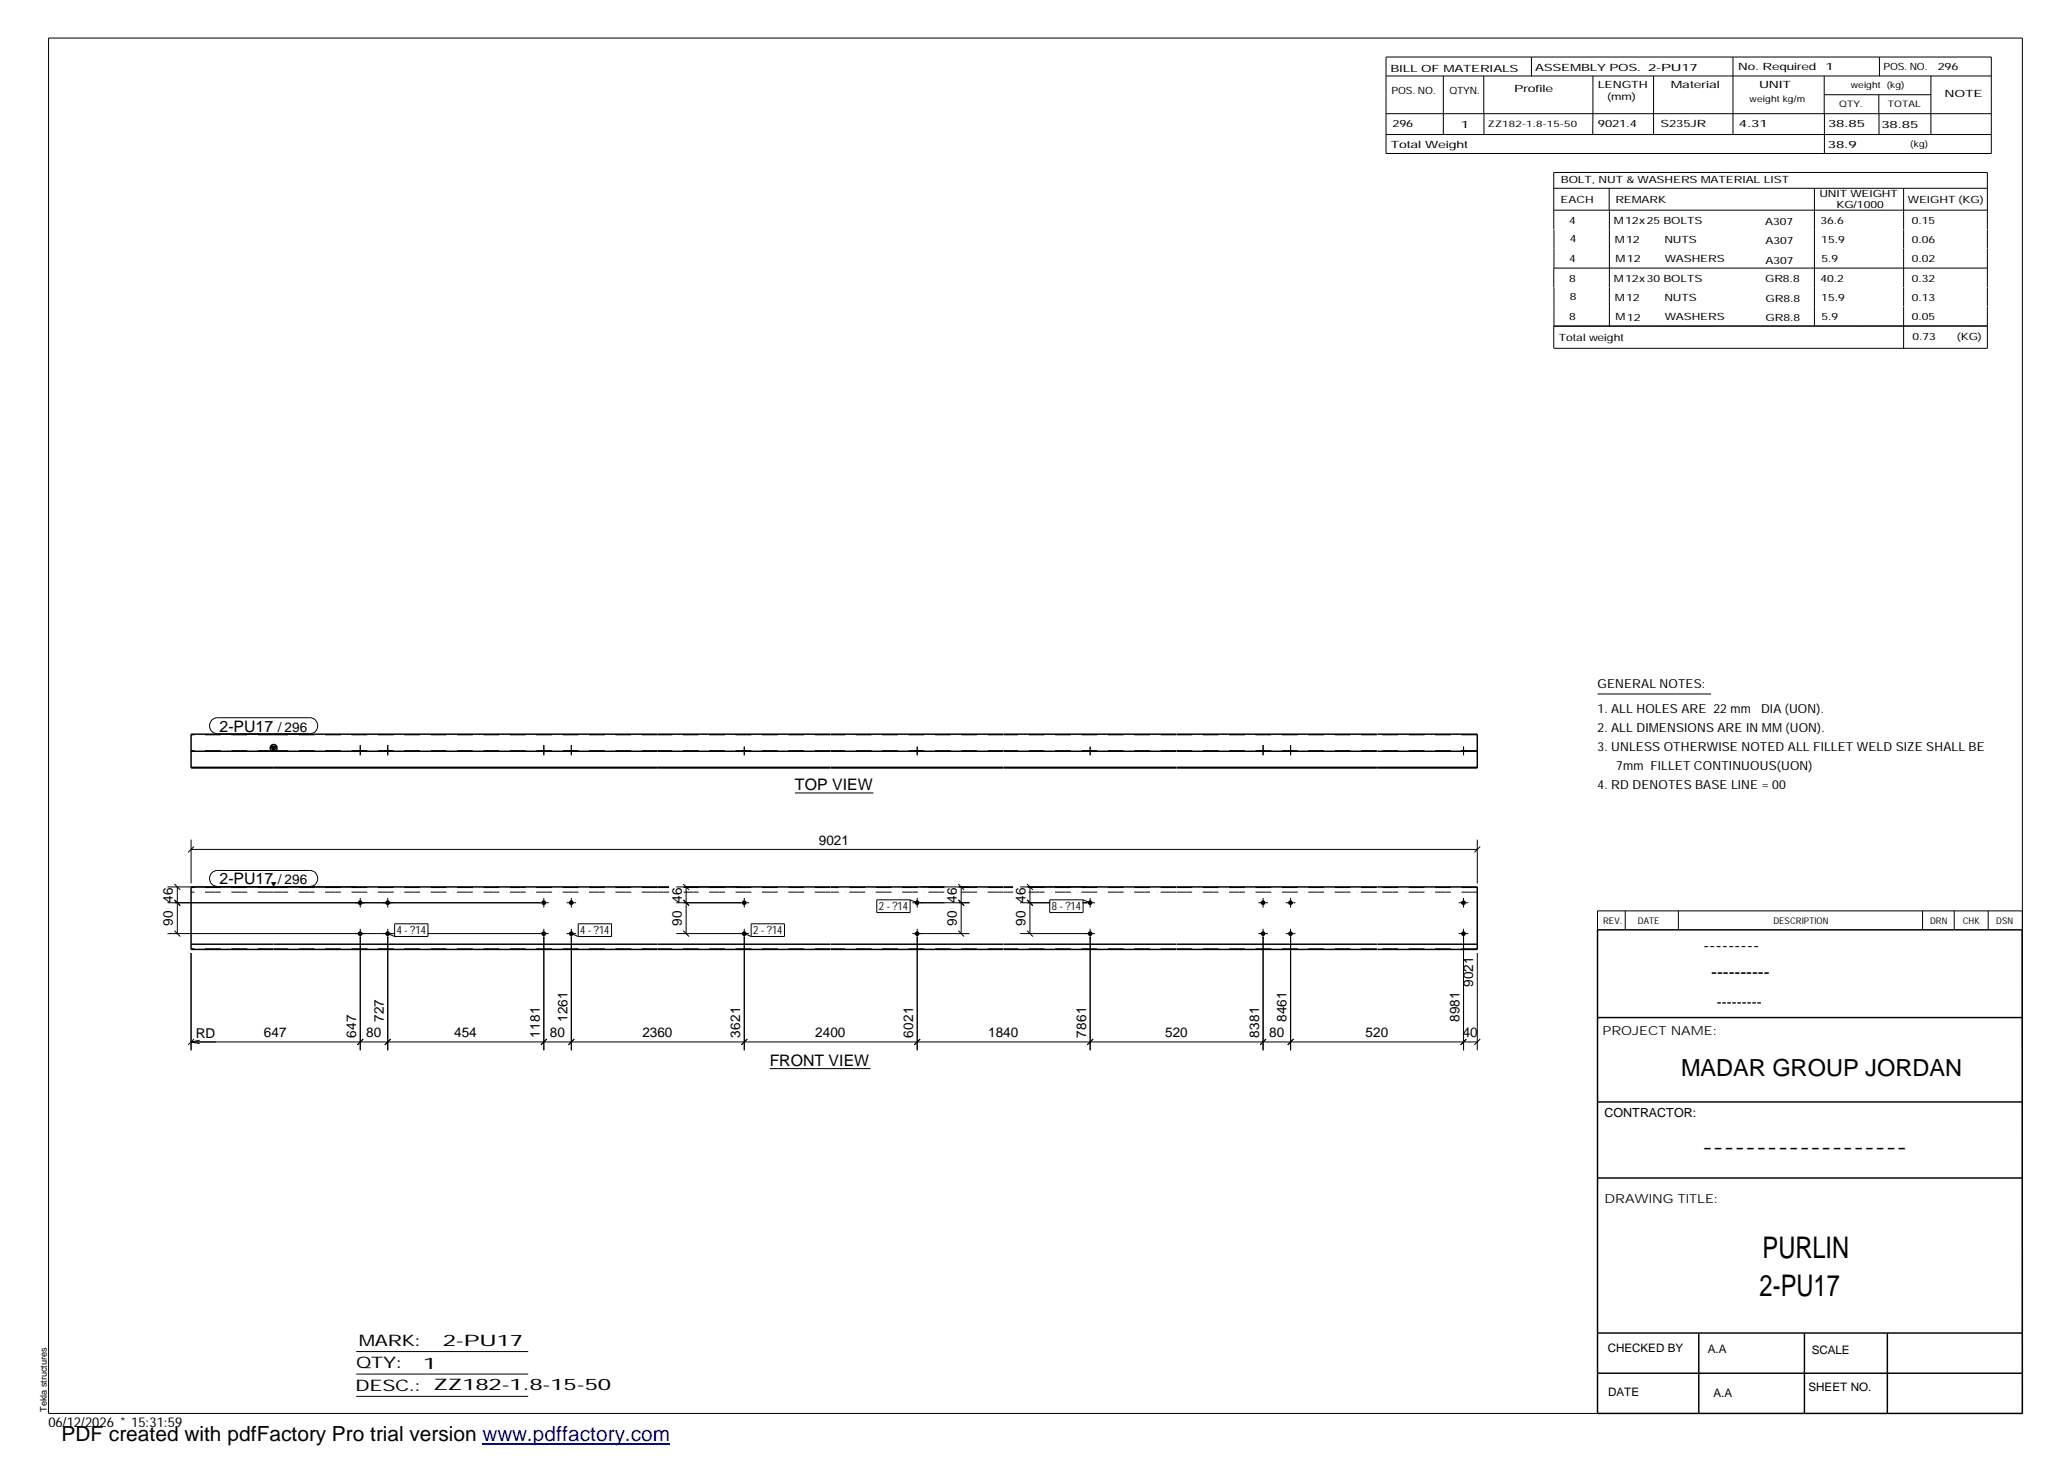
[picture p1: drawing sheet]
<svg xmlns="http://www.w3.org/2000/svg" width="420mm" height="297mm" viewBox="0 0 420 297" stroke-linecap="round" stroke-linejoin="round" font-family="sans-serif">
<g fill="#000">
<path d="M55 151.6h1.2l-.6 1zM55 179.2h1.2l-.6 1z"/>
<path d="M72.7 152.5h1v.1h-1z" fill-rule="evenodd"/>
<path d="M72.7 152.5h1v.1h-1z" fill-rule="evenodd"/>
<path d="M78.3 152.5h.9v.1h-.9z" fill-rule="evenodd"/>
<path d="M78.3 152.5h.9v.1h-.9z" fill-rule="evenodd"/>
<path d="M110 152.5h1v.1h-1z" fill-rule="evenodd"/>
<path d="M110 152.5h1v.1h-1z" fill-rule="evenodd"/>
<path d="M115.6 152.5h.9v.1h-.9z" fill-rule="evenodd"/>
<path d="M115.6 152.5h.9v.1h-.9z" fill-rule="evenodd"/>
<path d="M150.7 152.5h1v.1h-1z" fill-rule="evenodd"/>
<path d="M150.7 152.5h1v.1h-1z" fill-rule="evenodd"/>
<path d="M185.8 152.5h1v.1h-1z" fill-rule="evenodd"/>
<path d="M185.8 152.5h1v.1h-1z" fill-rule="evenodd"/>
<path d="M221 152.5h1v.1h-1z" fill-rule="evenodd"/>
<path d="M221 152.5h1v.1h-1z" fill-rule="evenodd"/>
<path d="M256.1 152.5h1v.1h-1z" fill-rule="evenodd"/>
<path d="M256.1 152.5h1v.1h-1z" fill-rule="evenodd"/>
<path d="M261.7 152.5h1v.1h-1z" fill-rule="evenodd"/>
<path d="M261.7 152.5h1v.1h-1z" fill-rule="evenodd"/>
<path d="M296.8 152.5h1v.1h-1z" fill-rule="evenodd"/>
<path d="M296.8 152.5h1v.1h-1z" fill-rule="evenodd"/>
<circle cx="73.2" cy="189.7" r=".48"/>
<circle cx="73.2" cy="183.4" r=".49"/>
<circle cx="78.8" cy="189.7" r=".48"/>
<circle cx="78.8" cy="183.4" r=".49"/>
<circle cx="110.5" cy="189.7" r=".48"/>
<circle cx="110.5" cy="183.4" r=".49"/>
<circle cx="116.1" cy="189.7" r=".48"/>
<circle cx="116.1" cy="183.4" r=".49"/>
<circle cx="151.2" cy="189.7" r=".48"/>
<circle cx="151.2" cy="183.4" r=".49"/>
<circle cx="186.3" cy="189.7" r=".48"/>
<circle cx="186.3" cy="183.4" r=".49"/>
<circle cx="221.5" cy="189.7" r=".48"/>
<circle cx="221.5" cy="183.4" r=".49"/>
<circle cx="256.6" cy="189.7" r=".48"/>
<circle cx="256.6" cy="183.4" r=".49"/>
<circle cx="262.2" cy="189.7" r=".48"/>
<circle cx="262.2" cy="183.4" r=".49"/>
<circle cx="297.3" cy="189.7" r=".48"/>
<circle cx="297.3" cy="183.4" r=".49"/>
</g>
<g fill="none" stroke="#000" stroke-width=".2">
<path d="M9.9 7.7h401v279.5h-401zM281.6 11.6h123v19.6h-123zM281.6 15.4h123M293.2 15.4v11.9M301.5 15.4v7.7M311.1 11.6v3.9M323.6 15.4v11.9M336 15.4v11.9M352.1 11.6v15.7M370.6 15.4v7.7M370.7 19.2h21.6M381.7 19.2v3.9"/>
<path d="M381.8 11.6v3.8M392.3 15.4v11.9M281.6 23.1h123M281.6 27.3h123M301.5 23.1v4.2M315.7 38.3h88.1M326.9 38.3v4.4M368.6 38.3v27.9M370.7 23.1v8.1M381.8 23.1v4.2M386.8 38.3v8.3M315.7 42.7h88.1"/>
<path d="M315.7 46.6v-11.6h88.1v11.6M315.7 54.5v3.9M315.7 54.5h88.1M315.7 46.6v7.9M315.7 58.4v7.8M327 42.7v23.5M386.8 46.6v3.9M386.8 50.6v7.7M386.8 58.4v3.9M403.8 46.6v3.9M403.8 50.6v7.7M403.8 58.4v3.9"/>
<path d="M386.8 62.3v8.5M403.8 62.3v8.5h-88.1M403.8 66.2h-88.1v4.5M43.1 146.3l.8-.5h19a1.63 1.63 0 0 1 1.7 1.7 1.63 1.63 0 0 1-1.7 1.6h-18.7a1.63 1.63 0 0 1-1.5-1 1.63 1.63 0 0 1 .4-1.8zM72.7 152.5v.1M73.2 151.4v2M73.7 152.5v.1M78.3 152.5v.1M78.8 151.4v2M79.2 152.5v.1M110 152.5v.1M110.5 151.4v2"/>
<path d="M111 152.5v.1M115.6 152.5v.1M116.1 151.4v2M116.5 152.5v.1M150.7 152.5v.1M151.2 151.7v1.7M151.7 152.5v.1M185.8 152.5v.1M186.4 151.7v1.7M186.8 152.5v.1M221 152.5v.1M221.5 151.7v1.7"/>
<path d="M222 152.5v.1M256.1 152.5v.1M256.6 151.4v2M257.1 152.5v.1M261.7 152.5v.1M262.2 151.4v2M262.7 152.5v.1M296.8 152.5v.1M297.3 151.7v1.7M297.8 152.5v.1M324.6 141h23M35.4 179.6l1.2 1.2"/>
<path d="M38.8 172.6h261.3M38.8 170.6v8.9M39.4 172l-1.2 1.2M43.1 177.3l.8-.4h19a1.63 1.63 0 0 1 1.7 1.6 1.63 1.63 0 0 1-1.7 1.6h-18.7a1.63 1.63 0 0 1-1.5-1 1.63 1.63 0 0 1 .4-1.8zM138.8 179.6l1.2 1.2M161.5 161.1h16M194.7 179.6l1.2 1.2M208.7 179.6l1.1 1.2M300.1 170.6v8.9M300.7 172l-1.1 1.2M34 189.7h46.3M34 183.4h77.5"/>
<path d="M34 180.2h38.5M35.4 189.1l1.2 1.2M35.4 182.8l1.2 1.2M36 180.2v9.5M38.8 193.6v19.8M73.2 182.4v2M73.2 188.7v24.7M78.8 182.4v2M78.8 188.7v24.7M78.8 189.7l1.4 .6M80.2 187.7h6.8v2.6h-6.8zM86.9 189.7h24.6"/>
<path d="M110.5 182.4v2M110.5 188.7v24.7M115.1 189.7h2M115.1 183.4h2M116.1 182.4v2M116.1 188.7v24.7M116.1 189.7l1.4 .6M117.5 187.7h6.7v2.6h-6.7zM137.4 189.7h14.8M137.4 183.4h14.8M137.4 180.2h13.1M138.8 189.1l1.2 1.2"/>
<path d="M138.8 182.8l1.2 1.2-1.1-1.1M139.4 180.2v9.5M151.2 182.4v2M151.2 188.7v24.7M151.2 189.7l1.4 .6M152.6 187.7h6.8v2.6h-6.8zM178.1 182.8h6.8v2.6h-6.8zM184.9 182.8l1.5 .6M185.4 189.7h11.6M185.4 183.4h11.6M186.4 182.4v2M186.4 188.7v24.7"/>
<path d="M187 180.2h10M194.7 189.1l1.2 1.2M194.7 182.8l1.2 1.2-1.1-1.1M195.3 180.2v9.5M207.3 189.7h15.2M207.3 183.4h6.1M207.3 180.2h13.5M208.7 189.1l1.1 1.2M208.7 182.8l1.1 1.2-1.1-1.1M209.3 180.2v9.5M213.3 182.8h6.7v2.6h-6.7zM220 183.4h2.5"/>
<path d="M220 182.8l1.5 .6M221.5 182.4v2M221.5 188.7v24.7M255.7 189.7h1.9M255.7 183.4h1.9M256.6 182.4v2M256.6 188.7v24.7M261.2 189.7h2M261.2 183.4h2M262.2 182.4v2M262.2 188.7v24.7M296.4 189.7h1.9"/>
<path d="M296.4 183.4h1.9M297.3 182.4v2M297.3 188.7v24.7M300.1 193.6v19.8M330.2 185.1v3.8M341 185.1v3.8M390.6 185.1v3.8M397 185.1v3.8M403.9 185.1v3.8M410.9 185.1h-86.3v3.8M38.8 211.7h261.3M38.8 211.7l1.8 .3"/>
<path d="M39.4 211.1l-1.2 1.2M40.6 211.4l-1.8 .3M73.8 211.1l-1.2 1.2M79.4 211.1l-1.2 1.2M111.1 211.1l-1.2 1.2M116.7 211.1l-1.2 1.2M151.8 211.1l-1.2 1.2M156.4 217.1h20.5M186.9 211.1l-1.1 1.2M222.1 211.1l-1.2 1.2M257.2 211.1l-1.2 1.2M262.8 211.1l-1.2 1.2"/>
<path d="M297.9 211.1l-1.1 1.2M300.7 211.1l-1.1 1.2M72.4 274.6h34.9M72.4 279.2h34.9M72.4 283.7h34.9"/>
</g>
<g fill="none" stroke="#000" stroke-width=".3">
<path d="M38.8 155.9h129.9M38.8 152.6h129.9M55 151.6h1.2l-.6 1zM168.7 149.2h-129.9v6.8h129.9M168.8 156h35.1M168.8 155.9h35.1M168.8 149.2h35.1M168.8 152.6h35.1M204 156h35M204 155.9h35M204 149.2h35M204 152.6h35"/>
<path d="M239.1 156h40.6M239.1 155.9h40.6M239.1 149.2h40.6M239.1 152.6h40.6M279.8 149.2h20.3v6.8h-20.3M279.8 155.9h20.3M279.8 152.6h20.3M38.8 191.8h129.9M55.1 180.1a.66 .66 0 0 0 1 0M55.5 180.1l.1 .1 .1-.1M135.9 180.2h-97.1v12.7h129.9M138.9 180.2h29.8"/>
<path d="M168.8 191.8h35.1M168.8 180.2h23.1M168.8 192.9h35.1M194.8 180.2h9.1M204 191.8h35M204 180.2h1.8M204 192.9h35M208.7 180.2h30.3M239.1 191.8h40.6M239.1 180.2h40.6M239.1 192.9h40.6M279.8 180.2h20.3v12.7h-20.3"/>
<path d="M279.8 191.8h20.3M324.6 188.9h86.2l.1 98.3h-86.3zM324.6 206.7h86.3M324.6 239.3h86.3M324.6 223.9h86.3M324.6 270.8h86.3M324.6 279h86.3M345.1 270.8v16.4M366.6 270.8v16.4M383.5 270.8v16.4"/>
<circle cx="55.6" cy="152" r=".7"/>
</g>
<g fill="none" stroke="#000" stroke-width=".2" stroke-dasharray="1.1 0 2.1 .7 0 1.4" stroke-linecap="butt">
<path d="M55.6 149.3h-16.8M55.6 152.5h-16.8M133.6 149.3h-78M133.6 152.5h-78M168.7 149.3h-35.1M168.7 152.5h-35.1M203.9 149.3h-35.1M203.9 152.5h-35.1M239 149.3h-35M239 152.5h-35M279.7 149.3h-40.6M279.7 152.5h-40.6"/>
<path d="M300.1 149.3h-20.3M300.1 152.5h-20.3M55.6 192.8h-16.8M55.6 181.3h-16.8M55.6 180.3h-16.8M133.6 192.8h-78M133.6 181.3h-78M133.6 180.3h-78M135.9 181.3h-2.3M135.9 180.3h-2.3M168.7 192.8h-35.1M168.7 181.3h-29.8"/>
<path d="M168.7 180.3h-29.8M191.9 181.3h-23.1M191.9 180.3h-23.1M203.9 192.8h-35.1M203.9 181.3h-9.1M203.9 180.3h-9.1M205.8 181.3h-1.8M205.8 180.3h-1.8M239 192.8h-35M239 181.3h-30.3M239 180.3h-30.3M279.7 192.8h-40.6"/>
<path d="M279.7 181.3h-40.6M279.7 180.3h-40.6M300.1 192.8h-20.3M300.1 181.3h-20.3M300.1 180.3h-20.3"/>
</g>
<path d="M98 293.3h38.2" fill="none" stroke="#00f" stroke-width=".3"/>
<g font-size="6.1">
<text x="358.1" y="255.5">PURLIN</text>
<text x="357.5" y="263.3">2-PU17</text>
</g>
<text font-size="4.8" x="341.5" y="218.6">MADAR GROUP JORDAN</text>
<text font-size="4.2" x="12.5" y="292.7">PDF created with pdfFactory Pro trial version www.pdffactory.com</text>
<g font-size="3.6">
<text x="346.1" y="193.2">---------</text>
<text x="347.7" y="198.6">----------</text>
<text x="345.8" y="234.2">-------------------</text>
</g>
<g font-size="3.2">
<text x="44.6" y="148.7">2-PU17</text>
<text x="161.5" y="160.6">TOP VIEW</text>
<text x="44.6" y="179.7">2-PU17</text>
<text x="156.4" y="216.6">FRONT VIEW</text>
<text x="72.9" y="273.5">MARK:</text>
<text x="90" y="273.5">2-PU17</text>
<text x="72.4" y="278">QTY:</text>
<text x="86" y="278.1">1</text>
<text x="72.2" y="282.6">DESC.:</text>
<text x="88.1" y="282.4">ZZ182-1.8-15-50</text>
</g>
<text font-size="3" x="348.8" y="204.5">---------</text>
<g font-size="2.8">
<text x="56.4" y="148.7">/ 296</text>
<text x="166.4" y="171.6">9021</text>
<text x="56.4" y="179.7">/ 296</text>
<text x="35.1" y="183.4" transform="rotate(-90 35.1 183.4)">46</text>
<text x="138.5" y="183.4" transform="rotate(-90 138.5 183.4)">46</text>
<text x="194.4" y="183.4" transform="rotate(-90 194.4 183.4)">46</text>
<text x="208.4" y="183.4" transform="rotate(-90 208.4 183.4)">46</text>
<text x="35.1" y="188.1" transform="rotate(-90 35.1 188.1)">90</text>
<text x="138.5" y="188.1" transform="rotate(-90 138.5 188.1)">90</text>
<text x="194.4" y="188.1" transform="rotate(-90 194.4 188.1)">90</text>
<text x="208.4" y="188.1" transform="rotate(-90 208.4 188.1)">90</text>
<text x="299.3" y="200.5" transform="rotate(-90 299.3 200.5)">9021</text>
<text x="78" y="207.6" transform="rotate(-90 78 207.6)">727</text>
<text x="115.3" y="207.6" transform="rotate(-90 115.3 207.6)">1261</text>
<text x="261.4" y="207.6" transform="rotate(-90 261.4 207.6)">8461</text>
<text x="296.5" y="207.6" transform="rotate(-90 296.5 207.6)">8981</text>
<text x="39.8" y="210.8">RD</text>
<text x="53.6" y="210.8">647</text>
<text x="72.4" y="210.8" transform="rotate(-90 72.4 210.8)">647</text>
<text x="74.4" y="210.8">80</text>
<text x="92.3" y="210.8">454</text>
<text x="109.7" y="210.8" transform="rotate(-90 109.7 210.8)">1181</text>
<text x="111.7" y="210.8">80</text>
<text x="130.5" y="210.8">2360</text>
<text x="150.4" y="210.8" transform="rotate(-90 150.4 210.8)">3621</text>
<text x="165.7" y="210.8">2400</text>
<text x="185.5" y="210.8" transform="rotate(-90 185.5 210.8)">6021</text>
<text x="200.8" y="210.8">1840</text>
<text x="220.7" y="210.8" transform="rotate(-90 220.7 210.8)">7861</text>
<text x="236.7" y="210.8">520</text>
<text x="255.8" y="210.8" transform="rotate(-90 255.8 210.8)">8381</text>
<text x="257.9" y="210.8">80</text>
<text x="277.5" y="210.8">520</text>
<text x="297.2" y="210.8">40</text>
<text x="9.8" y="290">06/12/2026 * 15:31:59</text>
</g>
<g font-size="2.5">
<text x="324.6" y="139.9">GENERAL NOTES:</text>
<text x="324.6" y="148.7">2. ALL DIMENSIONS ARE IN MM (UON).</text>
<text x="324.6" y="144.9">1. ALL HOLES ARE 22 mm</text>
<text x="357.8" y="144.9">DIA (UON).</text>
<text x="324.6" y="152.5">3. UNLESS OTHERWISE NOTED ALL FILLET WELD SIZE SHALL BE</text>
<text x="324.6" y="160.2">4. RD DENOTES BASE LINE = 00</text>
<text x="328.4" y="156.4">7mm FILLET CONTINUOUS(UON)</text>
<text x="325.6" y="210.3">PROJECT NAME:</text>
<text x="326" y="226.9">CONTRACTOR:</text>
<text x="326" y="244.4">DRAWING TITLE:</text>
</g>
<g font-size="2.4">
<text x="326.7" y="274.7">CHECKED BY</text>
<text x="347" y="275">A.A</text>
<text x="368.1" y="275.1">SCALE</text>
<text x="326.7" y="283.6">DATE</text>
<text x="348.1" y="283.9">A.A</text>
<text x="367.5" y="282.6">SHEET NO.</text>
</g>
<g font-size="2.3">
<text x="178.6" y="185">2 - ?14</text>
<text x="213.7" y="185">8 - ?14</text>
<text x="80.6" y="189.9">4 - ?14</text>
<text x="117.9" y="189.9">4 - ?14</text>
<text x="153" y="189.9">2 - ?14</text>
</g>
<g font-size="2">
<text x="282.5" y="14.6">BILL OF MATERIALS</text>
<text x="311.9" y="14.4">ASSEMBLY POS.</text>
<text x="324.6" y="17.9">LENGTH</text>
<text x="334.9" y="14.4">2-PU17</text>
<text x="339.5" y="17.9">Material</text>
<text x="353.1" y="14.2">No. Required</text>
<text x="357.4" y="17.9">UNIT</text>
<text x="370.9" y="14.2">1</text>
<text x="382.7" y="14.2">POS. NO.</text>
<text x="393.7" y="14.3">296</text>
<text x="282.7" y="19.1">POS. NO.</text>
<text x="294.5" y="19">QTYN.</text>
<text x="307.6" y="18.7">Profile</text>
<text x="326.5" y="20.4">(mm)</text>
<text x="395.1" y="19.6">NOTE</text>
<text x="282.9" y="25.8">296</text>
<text x="296.8" y="26">1</text>
<text x="324.7" y="25.9">9021.4</text>
<text x="337.4" y="25.9">S235JR</text>
<text x="353.3" y="25.9">4.31</text>
<text x="371.4" y="25.9">38.85</text>
<text x="382.3" y="25.9">38.85</text>
<text x="282.6" y="30.1">Total Weight</text>
<text x="371.4" y="30">38.9</text>
<text x="317.1" y="41.3">EACH</text>
<text x="317.1" y="37.2">BOLT, NUT &amp; WASHERS MATERIAL LIST</text>
<text x="328.2" y="41.3">REMARK</text>
<text x="369.7" y="40.1">UNIT WEIGHT</text>
<text x="387.6" y="41.2">WEIGHT (KG)</text>
<text x="318.8" y="45.4">4</text>
<text x="327.9" y="45.6">M12x25 BOLTS</text>
<text x="358.6" y="45.6">A307</text>
<text x="369.9" y="45.5">36.6</text>
<text x="373.1" y="42.2">KG/1000</text>
<text x="388.4" y="45.5">0.15</text>
<text x="318.8" y="53.3">4</text>
<text x="318.9" y="49.2">4</text>
<text x="328.1" y="49.3">M12</text>
<text x="328.3" y="53.3">M12</text>
<text x="338.2" y="49.4">NUTS</text>
<text x="338.2" y="53.3">WASHERS</text>
<text x="358.7" y="49.6">A307</text>
<text x="358.7" y="53.5">A307</text>
<text x="370" y="49.3">15.9</text>
<text x="370.1" y="53.2">5.9</text>
<text x="388.4" y="49.4">0.06</text>
<text x="388.4" y="53.3">0.02</text>
<text x="318.8" y="57.2">8</text>
<text x="327.9" y="57.3">M12x30 BOLTS</text>
<text x="358.6" y="57.4">GR8.8</text>
<text x="369.9" y="57.3">40.2</text>
<text x="388.4" y="57.2">0.32</text>
<text x="318.8" y="65.1">8</text>
<text x="318.9" y="61">8</text>
<text x="328.1" y="61.2">M12</text>
<text x="328.3" y="65.1">M12</text>
<text x="338.2" y="61.2">NUTS</text>
<text x="338.2" y="65.1">WASHERS</text>
<text x="358.7" y="61.4">GR8.8</text>
<text x="358.7" y="65.3">GR8.8</text>
<text x="370" y="61.1">15.9</text>
<text x="370.1" y="65">5.9</text>
<text x="388.4" y="61.2">0.13</text>
<text x="388.4" y="65.1">0.05</text>
<text x="316.7" y="69.3">Total weight</text>
<text x="388.6" y="69.1">0.73</text>
<text x="397.6" y="69">(KG)</text>
</g>
<g font-size="1.9">
<text x="325.7" y="187.8">REV.</text>
<text x="332.8" y="187.6">DATE</text>
<text x="360.3" y="187.7">DESCRIPTION</text>
<text x="392.1" y="187.6">DRN</text>
<text x="398.8" y="187.6">CHK</text>
<text x="405.6" y="187.7">DSN</text>
<text x="9.5" y="286.8" transform="rotate(-90 9.5 286.8)">Tekla structures</text>
</g>
<g font-size="1.8">
<text x="376" y="17.9">weight (kg)</text>
<text x="355.5" y="20.7">weight kg/m</text>
<text x="373.6" y="21.7">QTY.</text>
<text x="383.5" y="21.8">TOTAL</text>
<text x="302.3" y="25.9">ZZ182-1.8-15-50</text>
<text x="388.1" y="29.8">(kg)</text>
</g>
</svg>
